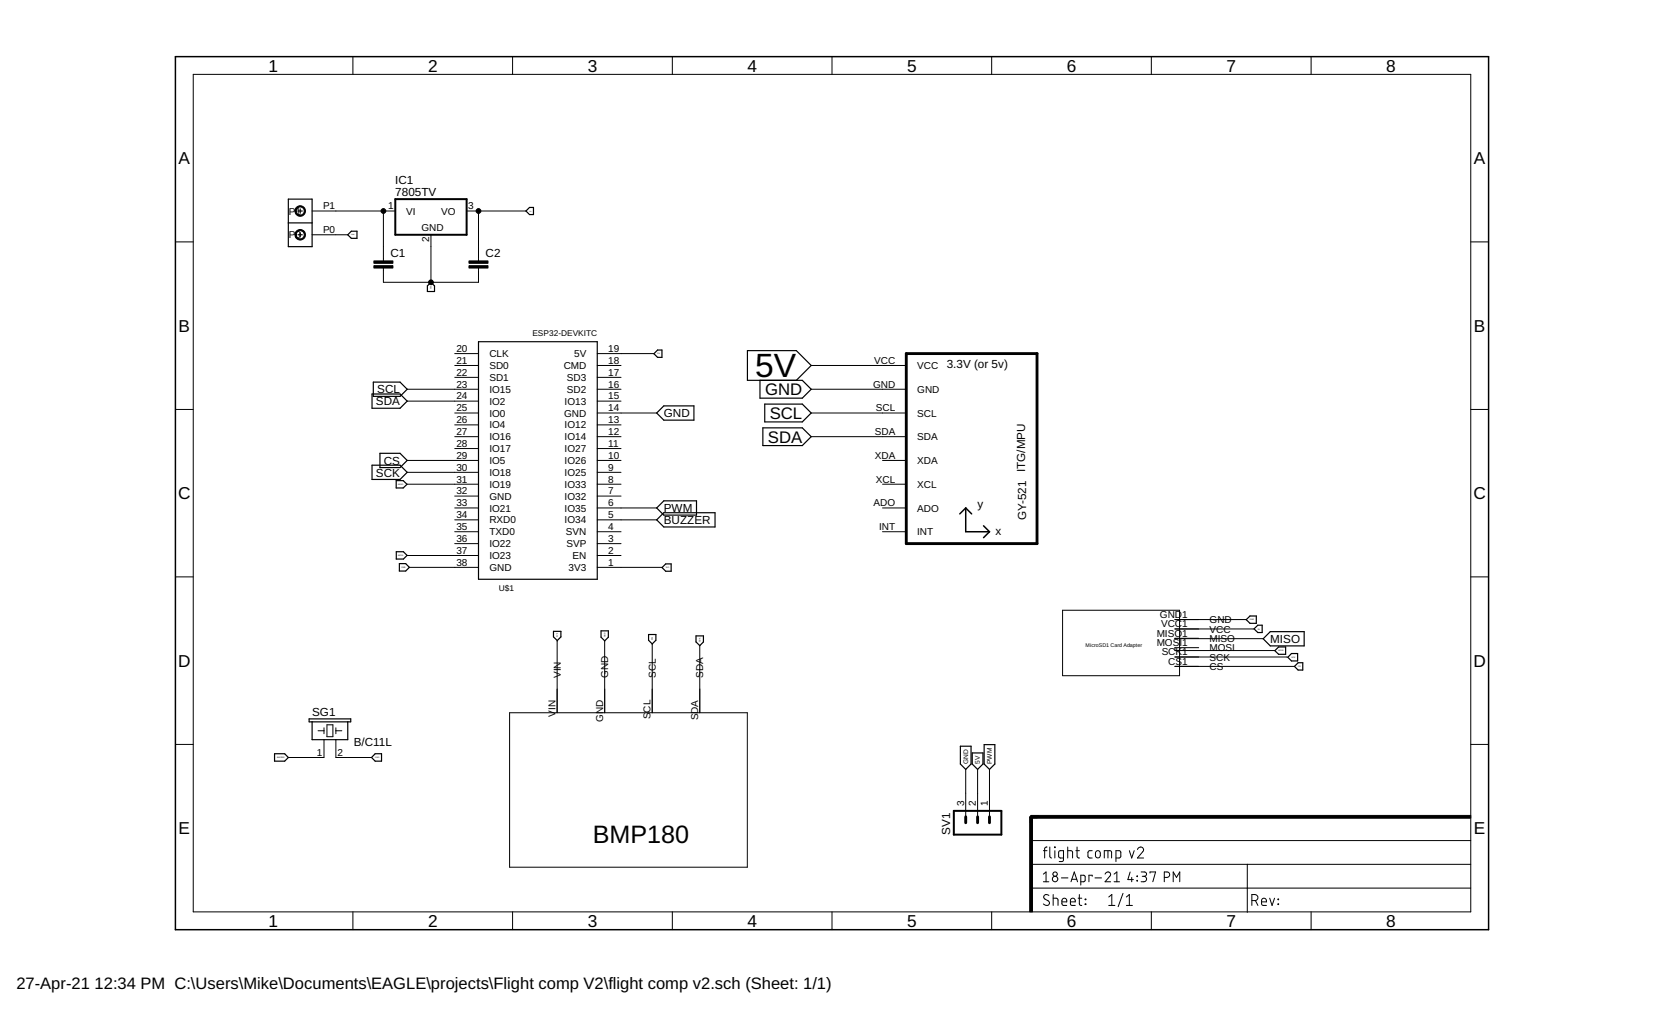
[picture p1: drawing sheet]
<svg xmlns="http://www.w3.org/2000/svg" width="356mm" height="216mm" viewBox="0 0 356 216" stroke-linecap="round" stroke-linejoin="round" font-family="sans-serif">
<g fill="none" stroke="#000" stroke-width=".25">
<path d="M61.6 42.6h5.1v10.1h-5.1zM61.6 47.6h5.1M63.7 50.2h.9M63.7 45.1h.9M64.2 44.7v.9M64.2 49.7v1M74.3 50.2l.8-.8h1.2v1.5h-1.2zM112.4 45.1l.8-.8h.8v1.6h-.8zM92.1 60.3l.8 .8v1.2h-1.6v-1.2zM102.3 73h25.3v50.8h-25.3zM139.7 75.6l.8-.8h1v1.6h-1zM79.5 99.4h6l1.5 1.6-1.5 1.5h-6z"/>
<path d="M79.5 84.2h6l1.5 1.5-1.5 1.6h-6zM79.8 81.7h5.7l1.5 1.5-1.5 1.5h-5.7zM81.2 96.9h4.3l1.5 1.5-1.5 1.5h-4.3zM140.3 88.3l1.6-1.5h6.4v3h-6.4zM162.4 81.3v3.8h9l2-1.9-2-1.9h-11.7v-6.3h10.5l3.2 3.1-3.2 3.2M163 91.5h8.4l2 1.8-2 1.9h-8.4zM163.4 86.4h8l2 1.9-2 1.9h-8zM84.7 102.7h1.5l.8 .8-.8 .8h-1.5zM84.7 117.9h1.5l.8 .8-.8 .8h-1.5zM141.9 107.1h6.9v3h-6.9l-1.6-1.5zM141.9 109.6h10.9v3h-10.9l-1.6-1.5zM85.3 120.5h1.4l.8 .8-.8 .8h-1.4z"/>
<path d="M118.3 135h1.6v1.1l-.8 .8-.8-.8zM128.4 134.9h1.6v1.3l-.8 .8-.8-.8zM138.6 135.6h1.6v1.3l-.8 .7-.8-.7zM141.5 121.3l.8-.8h1.1v1.6h-1.1zM148.7 135.9h1.6v1.3l-.8 .8-.8-.8zM266.3 132.5l.8-.8h1.4v1.5h-1.4zM268 134.4l.8-.8h.9v1.6h-.9zM269.9 136.5l1.6-1.5h7.2v3.1h-7.2zM272.4 139.1l.8-.8h1.5v1.6h-1.5zM276 139.7h1.3v1.6h-1.3l-.8-.8zM66.1 153.7h8.9v.6h-8.9zM66.7 154.3v3.8h7.6v-3.8"/>
<path d="M205.2 159.5h2.3v3.8l-1.1 1.2-1.2-1.2zM210.3 159.2h2.3v4.1l-1.1 1.2-1.2-1.2zM276.6 142.5l.8-.8h1v1.5h-1zM58.7 161.1h2.1l.8 .8-.8 .8h-2.1zM80.2 161.1h1.3v1.6h-1.3l-.8-.8zM207.8 161h2.3v2.3l-1.2 1.2-1.1-1.2z"/>
</g>
<g fill="none" stroke="#000" stroke-width=".21">
<path d="M41.3 15.9h273v179h-273zM75.4 12.1v3.8M109.5 12.1v3.8M143.7 12.1v3.8M177.8 12.1v3.8M211.9 12.1v3.8M246 12.1v3.8M280.2 12.1v3.8M37.5 51.7h3.8M66.7 45.1h17.8M66.7 50.2h7.6M81.9 45.1v10.7"/>
<path d="M81.9 57.3v3h20.4v-3M92.1 50.2v10.1M99.7 45.1h12.7M102.3 45.1v10.7M314.3 51.7h3.8M97.2 78.1h5.1M97.2 75.6h5.1M127.6 78.1h5.1M127.6 75.6h12M173.4 78.1h20.3M37.5 87.5h3.8M87 98.4h15.3"/>
<path d="M87 85.7h15.3M87 83.2h15.3M97.2 95.9h5.1M97.2 93.3h5.1M97.2 90.8h5.1M97.2 88.3h5.1M97.2 80.7h5.1M127.6 98.4h5.1M127.6 95.9h5.1M127.6 93.3h5.1M127.6 90.8h5.1M127.6 88.3h12.7"/>
<path d="M127.6 85.7h5.1M127.6 83.2h5.1M127.6 80.7h5.1M173.4 93.3h20.3M173.4 88.3h20.3M173.4 83.2h20.3M188.6 98.4h5.1M314.3 87.5h3.8M87 118.7h15.3M87 103.5h15.3M87 101h15.3M97.2 116.2h5.1"/>
<path d="M97.2 113.7h5.1M97.2 111.1h5.1M97.2 108.6h5.1M97.2 106h5.1M127.6 118.7h5.1M127.6 116.2h5.1M127.6 113.7h5.1M127.6 111.1h12.7M127.6 108.6h12.7M127.6 106h5.1M127.6 103.5h5.1M127.6 101h5.1"/>
<path d="M188.6 113.7h5.1M188.6 108.6h5.1M188.6 103.5h5.1M37.5 123.3h3.8M102.3 121.3h-14.8M119.1 137v15.4M119.1 137v.1M127.6 121.3h14M129.2 137v15.4M139.4 137.7h.1M139.4 137.7v14.7M141.6 121.3h.1"/>
<path d="M149.5 138v14.4M149.5 138h.1M227.1 130.5h25v13.9h-25zM251.1 132.4h15.2M251.1 134.5h16.7M256.2 136.4l-5.1 .1h18.8M256.2 138.5h-5.1v.6h21.3M266.3 132.4v.1M267.8 134.5h.1M314.3 123.3h3.8M37.5 159.1h3.8M68 156.2h1.2"/>
<path d="M69.2 155.6v1.2M69.2 158.1v3.8h-7.6M69.9 154.9h1.2v2.6h-1.2zM71.8 156.2h1.2M71.8 155.6v1.2M71.8 158.1v3.8h7.6M108.9 152.4h50.8v33h-50.8zM251.1 140.4h23.9M251.1 142.5h25.5M275 140.4v.1M314.3 159.1h3.8M206.4 164.5v10.1"/>
<path d="M208.9 164.5v10.1M211.5 164.5v10.1M220.3 179.7h94M75.4 194.9v3.8M109.5 194.9v3.8M143.7 194.9v3.8M177.8 194.9v3.8M211.9 194.9v3.8M220.3 189.8h94M220.3 184.8h94M223 181.8h.8M223 186.9l.5-.5v2.1"/>
<path d="M223 188.5h1.1M223.8 181.1l-.5 .2-.1 2.1M224.2 191.4a.58 .58 0 0 0-.9-.1 .58 .58 0 0 0 0 .9l.7 .4a.58 .58 0 0 1 .1 .9 .58 .58 0 0 1-.9-.1l-.2-.2M224.3 181.1l.1 2.1 .3 .2M225.1 192l.9 .1 .1 1.4M225.1 191.2v2.3M225.4 181.1l.1 .1zM225.4 181.8v1.6M226.8 187.7h1.4M226.9 192.8h1.1a.55 .55 0 0 0-.4-.8 .55 .55 0 0 0-.7 .5l.2 .9 .9 .1M227.3 183.4h-.7l-.3-.2v-1.1l.2-.2 .8-.1v2l-.3 .3-.6 .1M228.2 181.8l.8 .1 .2 .2v1.3"/>
<path d="M228.2 181.1v2.3M228.7 192.8h1.1a.55 .55 0 0 0-.4-.8 .55 .55 0 0 0-.7 .5l.2 .9 .9 .1M228.9 188.5l.7-2.1 .7 2.1M229 188h1.1M229.9 181.8h.8M230.2 181.1v2.1l.5 .2M230.4 192h.8M230.7 191.2v2.1l.5 .2M231 188.5h.7l.2-.2v-.9l-.2-.3h-.7v2.1M231.9 192.2l.2 .1zM231.9 193.2l.2 .2zM233.4 181.8l-.7 .1-.2 .3 .1 1.1 .8 .1"/>
<path d="M233.4 187.3v-.2h-.7v1.4M234 187.7h1.4M234.2 182l.5-.2a.88 .88 0 0 1 0 1.6l-.3-.1-.3-.3zM236 183.4v-1.6l1.4 .1 .2 1.5M236.2 186.9a.58 .58 0 0 1 .8-.5 .58 .58 0 0 1 .2 .9l-1 1.2h1.1M236.8 181.8v1.6M236.9 193.5h1.4M236.9 191.7l.7-.5v2.3M238.1 188.5h1.1M238.1 186.9l.6-.5v2.1M238.5 183.4h.6l.4-.2v-1.1l-.2-.2-.8-.1v2.4M240 191l-1 2.8"/>
<path d="M240.7 193.5h1.3M240.7 191.7l.6-.5v2.3M241.3 181.8l.6 1.6 .5-1.6M241.5 186.4l-.5 1.6h1.2M241.9 187.6v.9M243 187.3l.1 .1zM243 188.2l.1 .1zM243.1 181.6a.64 .64 0 0 1 .9-.5 .64 .64 0 0 1 .2 1l-1.1 1.3h1.3M243.9 186.4h.7a.47 .47 0 0 1 .4 .5 .47 .47 0 0 1-.4 .4h-.5M244.4 187.3a.58 .58 0 0 1 .6 .6 .58 .58 0 0 1-.6 .6h-.5M245.8 186.6v-.2h1.2l-.6 2.1M246 194.9v3.8"/>
<path d="M248.8 187.6h.6a.58 .58 0 0 0 .6-.6 .58 .58 0 0 0-.6-.6h-.6v2.1M250.7 188.5v-2.1l.7 1.2 .7-1.2v2.1M266.6 184.8v10.2M267.5 192.5h.7a.65 .65 0 0 0 .6-.6 .65 .65 0 0 0-.6-.7h-.7v2.3M268.3 192.5l.5 1M269.6 192.8h1a.55 .55 0 0 0-.3-.8 .55 .55 0 0 0-.7 .5l.1 .9 .9 .1M271.3 192l.5 1.5 .6-1.5M273.1 193.2l.1 .2zM273.1 192.2l.1 .1zM280.2 194.9v3.8"/>
<circle cx="225.5" cy="187.9" r=".59"/>
<circle cx="225.5" cy="186.8" r=".46"/>
</g>
<path d="M193.7 75.6h27.9v40.6h-27.9zM206.4 174.6v1.3M208.9 174.6v1.3M211.5 174.6v1.3M221.6 174.6h-1.3v1.3" fill="none" stroke="#000" stroke-width=".61"/>
<path d="M37.5 12.1h280.6v186.6h-280.6zM206.4 108.6v5.1h5.1M206.4 108.6l1.2 1.3M206.4 108.6l-1.3 1.3M210.2 112.4l1.3 1.3M211.5 113.7l-1.3 1.2" fill="none" stroke="#000" stroke-width=".32"/>
<path d="M84.5 42.6h15.2v7.6h-15.2zM203.8 173.3h10.2v5.1h-10.2z" fill="none" stroke="#000" stroke-width=".42"/>
<path d="M79.9 55.8h4.1v.5h-4.1zM79.9 56.8h4.1v.5h-4.1zM100.2 55.8h4.1v.5h-4.1zM100.2 56.8h4.1v.5h-4.1zM220 174.6h.6v20.3h-.6zM220.3 174.3h94v.6h-94z" fill="#000" stroke="#000" stroke-width=".21"/>
<g fill="#000" stroke="#000" stroke-width=".21">
<path d="M63.4 49.3a1.12 1.12 0 0 1 1.8 .4 1.12 1.12 0 0 1-.8 1.6 1.12 1.12 0 0 1-1.4-1.1h.3a.88 .88 0 0 1 1.3-.7 .88 .88 0 0 1 .1 1.4 .88 .88 0 0 1-1.4-.5v-.2h-.3z" fill-rule="evenodd"/>
<path d="M63.4 44.3a1.12 1.12 0 0 1 1.8 .3 1.12 1.12 0 0 1-.8 1.6 1.12 1.12 0 0 1-1.4-1.1h.3a.88 .88 0 0 1 1.3-.7 .88 .88 0 0 1 .1 1.5 .88 .88 0 0 1-1.4-.5v-.3h-.3z" fill-rule="evenodd"/>
<circle cx="81.9" cy="45.1" r=".51"/>
<circle cx="102.3" cy="45.1" r=".51"/>
<circle cx="92.1" cy="60.3" r=".51"/>
</g>
<text font-size="7.2" x="161.4" y="80.7">5V</text>
<text font-size="5.4" x="126.7" y="180.3">BMP180</text>
<g font-size="3.7">
<text x="57.3" y="15.3">1</text>
<text x="91.5" y="15.3">2</text>
<text x="125.6" y="15.3">3</text>
<text x="159.7" y="15.3">4</text>
<text x="193.8" y="15.3">5</text>
<text x="228" y="15.3">6</text>
<text x="262.1" y="15.3">7</text>
<text x="296.2" y="15.3">8</text>
<text x="38.2" y="35.1">A</text>
<text x="315" y="35.1">A</text>
<text x="38.2" y="70.9">B</text>
<text x="315" y="70.9">B</text>
<text x="38.1" y="106.7">C</text>
<text x="314.9" y="106.7">C</text>
<text x="38.1" y="142.5">D</text>
<text x="314.9" y="142.5">D</text>
<text x="38.2" y="178.3">E</text>
<text x="315" y="178.3">E</text>
<text x="57.3" y="198.1">1</text>
<text x="91.5" y="198.1">2</text>
<text x="125.6" y="198.1">3</text>
<text x="159.7" y="198.1">4</text>
<text x="193.8" y="198.1">5</text>
<text x="228" y="198.1">6</text>
<text x="262.1" y="198.1">7</text>
<text x="296.2" y="198.1">8</text>
</g>
<g font-size="3.6">
<text x="163.5" y="84.5">GND</text>
<text x="164.5" y="89.5">SCL</text>
<text x="164.1" y="94.6">SDA</text>
</g>
<g font-size="3.5">
<text x="3.5" y="211.4">27-Apr-21</text>
<text x="20.2" y="211.4">12:34 PM C:\Users\Mike\Documents\EAGLE\projects\Flight comp V2\flight comp v2.sch (Sheet: 1/1)</text>
</g>
<g font-size="2.5">
<text x="84.5" y="41.9">7805TV</text>
<text x="84.5" y="39.4">IC1</text>
<text x="83.5" y="54.9">C1</text>
<text x="103.8" y="54.9">C2</text>
<text x="202.3" y="78.6">3.3V (or 5v)</text>
<text x="80.3" y="86.6">SDA</text>
<text x="80.6" y="84.1">SCL</text>
<text x="141.9" y="89.2">GND</text>
<text x="80.3" y="101.9">SCK</text>
<text x="82" y="99.3">CS</text>
<text x="219.1" y="101" transform="rotate(-90 219.1 101)">ITG/MPU</text>
<text x="141.9" y="109.5">PWM</text>
<text x="141.9" y="112">BUZZER</text>
<text x="208.9" y="108.6">y</text>
<text x="219.3" y="111.1" transform="rotate(-90 219.3 111.1)">GY-521</text>
<text x="212.7" y="114.4">x</text>
<text x="271.5" y="137.4">MISO</text>
<text x="66.7" y="153">SG1</text>
<text x="75.6" y="159.4">B/C11L</text>
<text x="203.1" y="178.4" transform="rotate(-90 203.1 178.4)">SV1</text>
</g>
<g font-size="2.1">
<text x="61.8" y="45.9">P1</text>
<text x="69" y="44.8">P1</text>
<text x="82.9" y="44.8">1</text>
<text x="86.8" y="45.9">VI</text>
<text x="94.3" y="45.9">VO</text>
<text x="100.1" y="44.8">3</text>
<text x="61.8" y="50.9">P0</text>
<text x="69" y="49.8">P0</text>
<text x="90.1" y="49.4">GND</text>
<text x="91.7" y="51.7" transform="rotate(-90 91.7 51.7)">2</text>
<text x="97.5" y="75.2">20</text>
<text x="97.5" y="77.8">21</text>
<text x="104.6" y="76.3">CLK</text>
<text x="122.7" y="76.3">5V</text>
<text x="130" y="77.8">18</text>
<text x="130" y="75.2">19</text>
<text x="186.8" y="77.8">VCC</text>
<text x="97.5" y="80.3">22</text>
<text x="97.5" y="82.8">23</text>
<text x="104.6" y="78.9">SD0</text>
<text x="104.6" y="81.4">SD1</text>
<text x="104.6" y="84">IO15</text>
<text x="120.5" y="78.9">CMD</text>
<text x="121.2" y="84">SD2</text>
<text x="121.2" y="81.4">SD3</text>
<text x="130" y="82.8">16</text>
<text x="130" y="80.3">17</text>
<text x="186.6" y="82.8">GND</text>
<text x="196" y="78.9">VCC</text>
<text x="196" y="84">GND</text>
<text x="97.5" y="85.4">24</text>
<text x="97.5" y="87.9">25</text>
<text x="104.6" y="86.5">IO2</text>
<text x="104.6" y="89">IO0</text>
<text x="120.5" y="89">GND</text>
<text x="120.7" y="86.5">IO13</text>
<text x="130" y="87.9">14</text>
<text x="130" y="85.4">15</text>
<text x="187.2" y="87.9">SCL</text>
<text x="196" y="89">SCL</text>
<text x="97.5" y="90.5">26</text>
<text x="97.5" y="93">27</text>
<text x="97.5" y="95.5">28</text>
<text x="104.6" y="91.6">IO4</text>
<text x="104.6" y="94.1">IO16</text>
<text x="120.7" y="94.1">IO14</text>
<text x="120.7" y="91.6">IO12</text>
<text x="130" y="95.5">11</text>
<text x="130" y="93">12</text>
<text x="130" y="90.5">13</text>
<text x="187" y="93">SDA</text>
<text x="196" y="94.1">SDA</text>
<text x="97.5" y="98.1">29</text>
<text x="97.5" y="100.6">30</text>
<text x="104.6" y="96.7">IO17</text>
<text x="104.6" y="99.2">IO5</text>
<text x="104.6" y="101.7">IO18</text>
<text x="120.7" y="101.7">IO25</text>
<text x="120.7" y="99.2">IO26</text>
<text x="120.7" y="96.7">IO27</text>
<text x="130" y="100.6">9</text>
<text x="130" y="98.1">10</text>
<text x="187" y="98.1">XDA</text>
<text x="196" y="99.2">XDA</text>
<text x="97.5" y="103.2">31</text>
<text x="97.5" y="105.7">32</text>
<text x="104.6" y="104.3">IO19</text>
<text x="104.6" y="106.8">GND</text>
<text x="120.7" y="106.8">IO32</text>
<text x="120.7" y="104.3">IO33</text>
<text x="130" y="105.7">7</text>
<text x="130" y="103.2">8</text>
<text x="187.2" y="103.2">XCL</text>
<text x="196" y="104.3">XCL</text>
<text x="97.5" y="108.2">33</text>
<text x="97.5" y="110.8">34</text>
<text x="97.5" y="113.3">35</text>
<text x="104.6" y="109.4">IO21</text>
<text x="104.6" y="111.9">RXD0</text>
<text x="120.7" y="111.9">IO34</text>
<text x="120.7" y="109.4">IO35</text>
<text x="130" y="113.3">4</text>
<text x="130" y="110.8">5</text>
<text x="130" y="108.2">6</text>
<text x="186.7" y="108.2">ADO</text>
<text x="187.9" y="113.3">INT</text>
<text x="196" y="109.4">ADO</text>
<text x="97.5" y="115.9">36</text>
<text x="97.5" y="118.4">37</text>
<text x="104.6" y="114.4">TXD0</text>
<text x="104.6" y="117">IO22</text>
<text x="104.6" y="119.5">IO23</text>
<text x="120.9" y="114.4">SVN</text>
<text x="121.1" y="117">SVP</text>
<text x="122.3" y="119.5">EN</text>
<text x="130" y="118.4">2</text>
<text x="130" y="115.9">3</text>
<text x="196" y="114.4">INT</text>
<text x="97.5" y="120.9">38</text>
<text x="104.6" y="122">GND</text>
<text x="121.5" y="122.1">3V3</text>
<text x="130" y="120.9">1</text>
<text x="247.2" y="136.1">MISO</text>
<text x="247.9" y="132.1">GND</text>
<text x="248.1" y="134.1">VCC</text>
<text x="252.6" y="136.1">1</text>
<text x="252.6" y="132.1">1</text>
<text x="252.6" y="134.1">1</text>
<text x="258.5" y="133.2">GND</text>
<text x="258.5" y="135.2">VCC</text>
<text x="258.5" y="137.2">MISO</text>
<text x="247.2" y="138.1">MOSI</text>
<text x="248.3" y="140.1">SCK</text>
<text x="249.7" y="142.1">CS</text>
<text x="252.6" y="138.1">1</text>
<text x="252.6" y="140.1">1</text>
<text x="252.6" y="142.1">1</text>
<text x="258.5" y="139.2">MOSI</text>
<text x="258.5" y="141.2">SCK</text>
<text x="258.5" y="143.2">CS</text>
<text x="119.8" y="144.9" transform="rotate(-90 119.8 144.9)">VIN</text>
<text x="130" y="144.9" transform="rotate(-90 130 144.9)">GND</text>
<text x="140.1" y="144.9" transform="rotate(-90 140.1 144.9)">SCL</text>
<text x="150.3" y="144.9" transform="rotate(-90 150.3 144.9)">SDA</text>
<text x="118.7" y="153.2" transform="rotate(-90 118.7 153.2)">V</text>
<text x="118.7" y="151.8" transform="rotate(-90 118.7 151.8)">IN</text>
<text x="128.9" y="154.4" transform="rotate(-90 128.9 154.4)">GND</text>
<text x="139" y="153.8" transform="rotate(-90 139 153.8)">S</text>
<text x="139" y="152.3" transform="rotate(-90 139 152.3)">CL</text>
<text x="149.2" y="154" transform="rotate(-90 149.2 154)">SDA</text>
<text x="67.7" y="161.6">1</text>
<text x="72.1" y="161.6">2</text>
<text x="206" y="172.3" transform="rotate(-90 206 172.3)">3</text>
<text x="208.6" y="172.3" transform="rotate(-90 208.6 172.3)">2</text>
<text x="211.1" y="172.3" transform="rotate(-90 211.1 172.3)">1</text>
</g>
<g font-size="1.8">
<text x="113.8" y="71.8">ESP32-DEVKITC</text>
<text x="106.6" y="126.4">U$1</text>
</g>
<g font-size="1.4">
<text x="206.9" y="163.3" transform="rotate(-90 206.9 163.3)">GND</text>
<text x="209.4" y="163.3" transform="rotate(-90 209.4 163.3)">5V</text>
<text x="212" y="163.3" transform="rotate(-90 212 163.3)">PWM</text>
</g>
<text font-size="1.1" x="232" y="138.2">MicroSD1 Card Adapter</text>
<g font-size=".4">
<text x="140.5" y="75.8">5V</text>
<text x="85.1" y="103.7">MISO</text>
<text x="85.1" y="118.9">MOSI</text>
<text x="85.8" y="121.4">GND</text>
<text x="142.3" y="121.5">3V3</text>
<text x="119.2" y="136.1" transform="rotate(-90 119.2 136.1)">3V3</text>
<text x="129.4" y="136.2" transform="rotate(-90 129.4 136.2)">GND</text>
<text x="139.5" y="136.9" transform="rotate(-90 139.5 136.9)">SCL</text>
<text x="149.7" y="137.2" transform="rotate(-90 149.7 137.2)">SDA</text>
<text x="267.1" y="132.6">GND</text>
<text x="268.8" y="134.6">5V</text>
<text x="273.2" y="139.2">MOSI</text>
<text x="276" y="140.6">SCK</text>
<text x="277.4" y="142.6">CS</text>
<text x="59.2" y="162.1">BUZZER</text>
<text x="80.2" y="162.1">GND</text>
</g>
<g font-size=".3">
<text x="113.2" y="45.2">5V</text>
<text x="75.1" y="50.3">GND</text>
<text x="92.2" y="61.8" transform="rotate(-90 92.2 61.8)">GND</text>
</g>
</svg>
